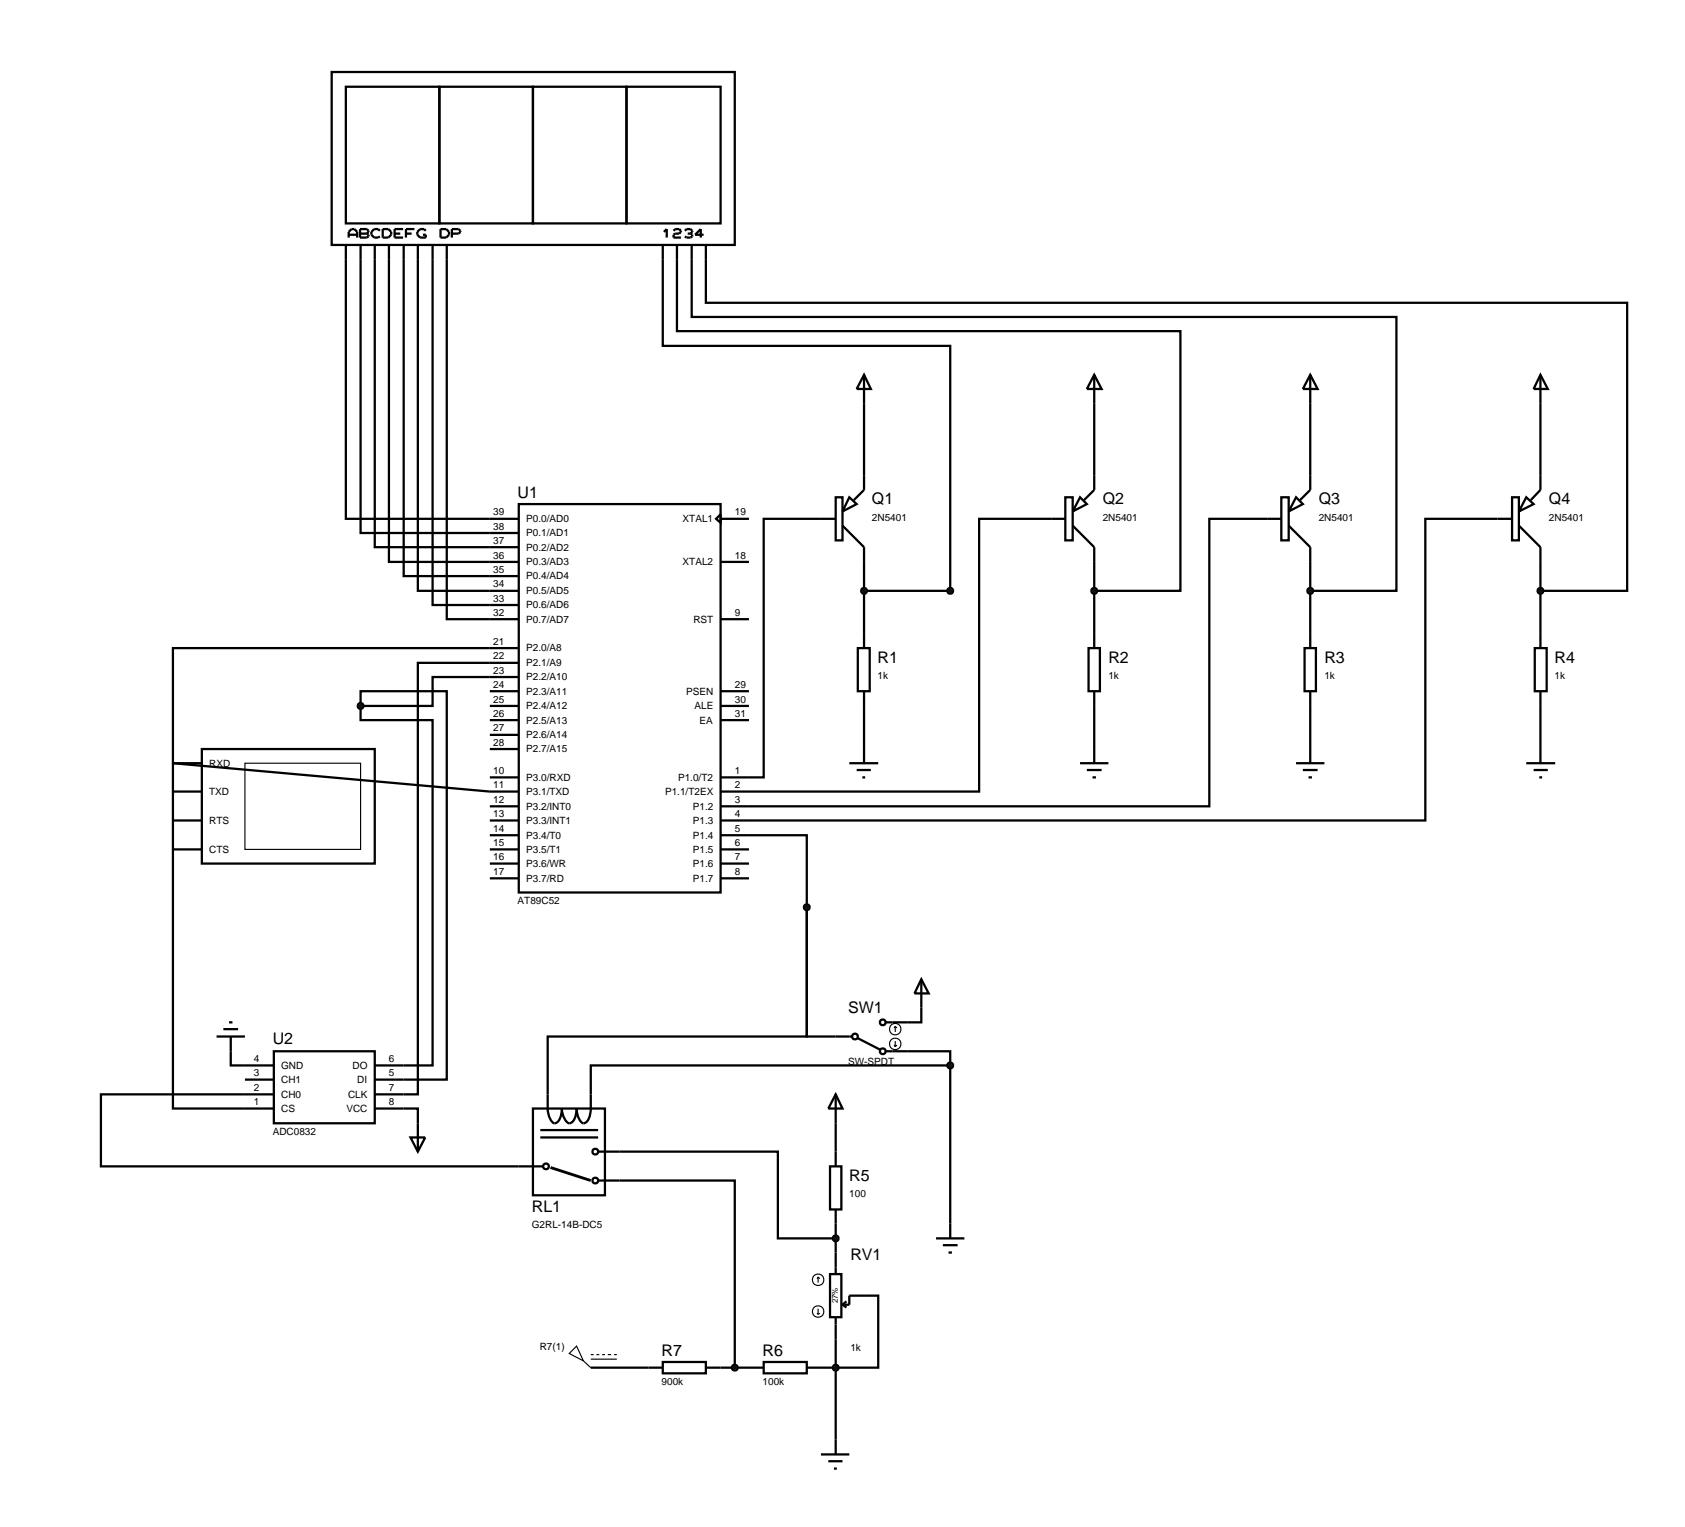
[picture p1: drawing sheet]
<svg xmlns="http://www.w3.org/2000/svg" width="297mm" height="269mm" viewBox="0 0 297 269" stroke-linecap="round" stroke-linejoin="round" font-family="sans-serif">
<g fill="none" stroke="#000" stroke-width=".4">
<path d="M58.5 12.7h71.1v30.5h-71.1zM61 15.3h16.5v24.1h-16.5zM77.5 15.3h16.5v24.1h-16.5zM94 15.3h16.5v24.1h-16.5zM110.5 15.3h16.6v24.1h-16.6zM61 43.2v48.3h30.5M61.5 41.9v-1l.5-.5h.5l.5 .5v1M61.5 41.4h1.5M63.5 40.4h1.2l.3 .3v.2l-.3 .3 .3 .2v.3l-.3 .2h-1.2zM63.5 41.2h1.2M63.6 43.2v50.8h27.9M66.1 43.2v53.3h25.4"/>
<path d="M67 40.7l-.3-.3h-.7l-.5 .5v.5l.5 .5h.7l.3-.2M67.5 40.4h1l.5 .5v.5l-.5 .5h-1zM68.6 43.2v55.9h22.9M69.6 41.2h1M71.1 40.4h-1.5v1.5h1.5M71.2 43.2v58.4h20.3M71.6 41.2h1M73.1 40.4h-1.5v1.5M73.7 43.2v61h17.8M75.1 40.7l-.3-.3h-.7l-.5 .5v.5l.5 .5h1v-.5h-.5M76.3 43.2v63.5h15.2M77.7 40.4h1l.5 .5v.5l-.5 .5h-1z"/>
<path d="M78.8 43.2v66h12.7M79.7 41.2h1.2l.3-.3v-.2l-.3-.3h-1.2v1.5M116.9 43.2v17.8h50.7v43.2h-15.2M117.1 40.9l.5-.5v1.5M118.8 40.7l.3-.3h.7l.3 .3v.2l-.3 .3h-.7l-.3 .2v.5h1.3M119.4 43.2v15.2h88.8v45.8h-15.2M120.8 40.7l.3-.3h.7l.3 .3v.2l-.3 .3M121.3 41.2h.5M121.8 41.2l.3 .2v.3l-.3 .2h-.7l-.3-.2M122 43.2v12.7h124.3v48.3h-15.2M124.1 41.4h-1.5l1-1v1.5M124.5 43.2v10.2h162.5v50.8h-15.3"/>
<path d="M152.4 71.1v12.7M193 71.1v12.7M231.1 71.1v12.7M271.7 71.1v12.7M91.5 88.9h35.6v68.5h-35.6zM127.1 90.7v1.5l-.8-.7zM127.1 99.1h5M127.1 91.5h5M144.8 91.5h-10.1v45.6h-7.6M152.4 99.1v12.7M185.4 91.5h-12.7v48.1h-45.6M193 99.1v12.7"/>
<path d="M223.5 91.5h-10.2v50.7h-86.2M231.1 99.1v12.7M264.1 91.5h-12.7v53.2h-124.3M271.7 99.1v12.7M91.5 114.3h-61v81.2h17.8M91.5 116.9h-17.8v76.1h-7.6M91.5 119.4h-15.2v5.1h-12.7M127.1 109.2h5M30.5 134.6l55.9 5h5.1M63.6 124.5v-2.6h15.2v68.5h-12.7M63.6 124.5v2.5h12.7v60.9h-10.2M86.4 124.5h5.1"/>
<path d="M86.4 127h5.1M86.4 121.9h5.1M86.4 137.1h5.1M86.4 132.1h5.1M86.4 129.6h5.1M127.1 124.5h5M127.1 127h5M127.1 121.9h5M152.4 124.5v7.6M193 124.5v7.6M231.1 124.5v7.6M271.7 124.5v7.6"/>
<path d="M86.4 142.2h5.1M86.4 144.7h5.1M86.4 147.3h5.1M86.4 149.8h5.1M86.4 152.3h5.1M86.4 154.9h5.1M127.1 147.3h15.2v12.7M127.1 149.8h5M127.1 152.3h5M127.1 154.9h5M142.3 160v22.8h5.1M142.3 160v22.8h-45.7v10.2"/>
<path d="M162.5 177.7v2.6h-2.5M40.7 185.4v2.5h7.6M43.2 190.4h5.1M48.3 185.4h17.8v12.7h-17.8zM48.3 193h-30.5v12.7h73.7M66.1 195.5h7.6v2.6M147.4 198.1v5M160 185.4h7.6v2.5M167.6 187.9h-63.4v5.1M167.6 187.9v27.9M109.3 203.1h27.9v15.3h10.2M109.3 208.2h20.3v33"/>
<path d="M147.4 215.8v5.1M147.4 236.2v17.7M152.4 228.5h2.5v12.7h-10.1M104.2 241.2h10.2M127.1 241.2h5"/>
</g>
<path d="M63.2 124.2l.4-.2-.5 .5zM63.6 124l.3 .1 .2 .4zM64.1 124.5l-.1 .3-.4 .2zM63.1 124.5l.5 .5-.4-.2z" fill="#004000" stroke="#000" stroke-width=".4"/>
<path d="M63.1 124.5l.5-.5 .5 .5-.5 .5z" fill="#004000"/>
<g fill="none" stroke="#000" stroke-width=".4">
<path d="M152.4 66.1l1.2 2.5h-2.5zM152.4 66.1v5M144.8 91.5h2.6M147.4 87.7h1.2v7.6h-1.2zM148.6 92.7l3.8 3.8v2.6M149.8 87.7l1.3 1.2-2.5 1.3zM152.4 83.8v2.6l-1.8 1.8M151.3 114.3h2.1v7.6h-2.1zM152.4 111.8v2.5M30.5 134.6h5.1M30.5 139.6h5.1M35.6 132.1h30.5v20.2h-30.5z"/>
<path d="M149.8 134.6h5.1M151.1 135.8h2.5M152.1 137.1h.5M152.4 121.9v2.6M152.4 132.1v2.5M30.5 144.7h5.1M30.5 149.8h5.1M73.7 198.1v5M72.4 200.6h2.6l-1.3 2.5z"/>
</g>
<path d="M43.2 134.6h20.4v15.2h-20.4z" fill="none" stroke="#000" stroke-width=".2"/>
<g fill="#004000" stroke="#000" stroke-width=".4">
<path d="M152 103.9l.4-.2-.5 .5zM152.4 103.7l.3 .1 .2 .4zM152.9 104.2l-.1 .3-.4 .2zM151.9 104.2l.5 .5-.3-.1z"/>
<path d="M167.2 103.9l.4-.2-.5 .5zM167.6 103.7l.3 .1 .2 .4zM168.1 104.2l-.1 .3-.4 .2zM167.1 104.2l.5 .5-.3-.1z"/>
</g>
<g fill="#004000">
<path d="M151.9 104.2l.5-.5 .5 .5-.5 .5z"/>
<path d="M167.1 104.2l.5-.5 .5 .5-.5 .5z"/>
</g>
<g fill="none" stroke="#000" stroke-width=".4">
<path d="M193 66.1l1.3 2.5h-2.6zM193 66.1v5M185.4 91.5h2.5M187.9 87.7h1.3v7.6h-1.3zM189.2 92.7l3.8 3.8v2.6M190.5 87.7l1.2 1.2-2.5 1.3zM193 83.8v2.6l-1.8 1.8M192 114.3h2v7.6h-2zM193 111.8v2.5M190.5 134.6h5M191.7 135.8h2.6M192.7 137.1h.6"/>
<path d="M193 121.9v2.6M193 132.1v2.5"/>
</g>
<path d="M192.6 103.9l.4-.2-.5 .5zM193 103.7l.4 .2 .1 .3zM193 104.7l.5-.5-.1 .3zM192.5 104.2l.5 .5-.3-.1z" fill="#004000" stroke="#000" stroke-width=".4"/>
<path d="M192.5 104.2l.5-.5 .5 .5-.5 .5z" fill="#004000"/>
<g fill="none" stroke="#000" stroke-width=".4">
<path d="M231.1 66.1l1.3 2.5h-2.6zM231.1 66.1v5M223.5 91.5h2.5M226 87.7h1.3v7.6h-1.3zM227.3 92.7l3.8 3.8v2.6M228.6 87.7l1.2 1.2-2.5 1.3zM231.1 83.8v2.6l-1.8 1.8M230.1 114.3h2v7.6h-2zM231.1 111.8v2.5M228.6 134.6h5M229.8 135.8h2.6M230.8 137.1h.6"/>
<path d="M231.1 121.9v2.6M231.1 132.1v2.5"/>
</g>
<path d="M230.7 103.9l.4-.2-.5 .5zM231.1 103.7l.4 .2 .1 .3zM231.1 104.7l.5-.5-.1 .3zM230.6 104.2l.5 .5-.3-.1z" fill="#004000" stroke="#000" stroke-width=".4"/>
<path d="M230.6 104.2l.5-.5 .5 .5-.5 .5z" fill="#004000"/>
<g fill="none" stroke="#000" stroke-width=".4">
<path d="M271.7 66.1l1.3 2.5h-2.5zM271.7 66.1v5M264.1 91.5h2.6M266.7 87.7h1.2v7.6h-1.2zM267.9 92.7l3.8 3.8v2.6M269.2 87.7l1.3 1.2-2.6 1.3zM271.7 83.8v2.6l-1.7 1.8M270.7 114.3h2.1v7.6h-2.1zM271.7 111.8v2.5M269.2 134.6h5.1M270.5 135.8h2.5M271.5 137.1h.5"/>
<path d="M271.7 121.9v2.6M271.7 132.1v2.5"/>
</g>
<path d="M271.3 103.9l.4-.2-.5 .5zM271.7 103.7l.3 .1 .2 .4zM271.7 104.7l.5-.5-.2 .4zM271.2 104.2l.5 .5-.4-.2z" fill="#004000" stroke="#000" stroke-width=".4"/>
<path d="M271.2 104.2l.5-.5 .5 .5-.5 .5z" fill="#004000"/>
<g fill="none" stroke="#000" stroke-width=".4">
<path d="M162.5 172.7l1.3 2.5h-2.5zM162.5 172.7v5M38.2 182.8h5M39.4 181.5h2.6M40.4 180.3h.6M40.7 182.8v2.6M94 195.5h12.7v15.3h-12.7zM95.3 199.3h10.2M96.6 193a7.6 7.6 0 0 0 .4 4.3l.5 .7a.9 .9 0 0 0 1.2-.7l.4-1.8a2.79 2.79 0 0 0 1.3 2.6 1.5 1.5 0 0 0 1.1-1.3l.2-1.3a2.77 2.77 0 0 0 1.2 2.6 1.5 1.5 0 0 0 1.1-1.3l.2-1.3v-2.5M147.4 182.8h2.9M151.3 183.1l3.9 2M156.2 180.3h3.8"/>
<path d="M156.2 185.4h3.8M91.5 205.7h4.3M95.3 200.6h10.2M105.5 203.1h3.8M105.5 208.2h3.8M165.1 218.4h5M166.3 219.6h2.6M167.6 215.8v2.6M167.3 220.9h.6"/>
<circle cx="150.8" cy="182.8" r=".51"/>
<circle cx="155.7" cy="180.3" r=".51"/>
<circle cx="155.7" cy="185.4" r=".51"/>
<circle cx="96.3" cy="205.7" r=".51"/>
<circle cx="105" cy="203.1" r=".51"/>
<circle cx="105" cy="208.2" r=".51"/>
</g>
<g fill="none" stroke="#000" stroke-width=".2">
<path d="M157.7 184.3l.2 .3M157.9 181v1M157.9 183.6v1M157.9 181l-.2 .3M157.9 181l.3 .3M158.2 184.3l-.3 .3"/>
<circle cx="157.9" cy="184.1" r="1.01"/>
<circle cx="157.9" cy="181.5" r="1.01"/>
</g>
<path d="M97.1 205.9l7.1 2.3" fill="none" stroke="#000" stroke-width=".5"/>
<path d="M167.2 187.6l.4-.2-.5 .5zM167.6 187.4l.4 .2 .1 .3zM168.1 187.9l-.2 .4-.3 .1zM167.1 187.9l.5 .5-.3-.1z" fill="#004000" stroke="#000" stroke-width=".4"/>
<path d="M167.1 187.9l.5-.5 .5 .5-.5 .5z" fill="#004000"/>
<g fill="none" stroke="#000" stroke-width=".4">
<path d="M147.4 193l1.2 2.5h-2.5zM147.4 193v5.1M146.4 205.7h2v7.6h-2zM147.4 203.1v2.6M147.4 213.3v2.5M146.4 224.7h2v7.6h-2zM147.4 220.9v3.8M147.4 232.3v3.9M148.6 230.1l.7 .5M149.3 229.5l-.7 .6M152.4 228.5h-2.6v1.6h-1.2M144.8 256.5h5"/>
<path d="M146.1 257.7h2.5M147.1 259h.5M147.4 253.9v2.6"/>
</g>
<g fill="none" stroke="#000" stroke-width=".2">
<path d="M144.1 231.6l.2 .2M144.3 225.2l-.2 .3M144.3 225.2l.3 .3M144.3 225.2v1M144.3 230.8v1M144.6 231.6l-.3 .2"/>
<circle cx="144.3" cy="231.3" r="1.01"/>
<circle cx="144.3" cy="225.7" r="1.01"/>
</g>
<g fill="#004000" stroke="#000" stroke-width=".4">
<path d="M147 240.9l.4-.2-.5 .5zM147.4 240.7l.3 .1 .2 .4zM147.9 241.2l-.1 .3-.4 .2zM146.9 241.2l.5 .5-.4-.2z"/>
<path d="M147 218.1l.4-.2-.5 .5zM147.4 217.9l.4 .2 .1 .3zM147.9 218.4l-.2 .4-.3 .1zM146.9 218.4l.5 .5-.3-.1z"/>
</g>
<g fill="#004000">
<path d="M146.9 241.2l.5-.5 .5 .5-.5 .5z"/>
<path d="M146.9 218.4l.5-.5 .5 .5-.5 .5z"/>
</g>
<path d="M114.4 241.2h2.5M116.9 240.2h7.6v2h-7.6zM124.5 241.2h2.6M132.1 241.2h2.6M134.7 240.2h7.6v2h-7.6zM142.3 241.2h2.5" fill="none" stroke="#000" stroke-width=".4"/>
<path d="M101.7 237.4l1.2 2.6-2.5-1.3zM104.2 238.9h.5M104.2 239.7h4.6M105.2 238.9h.5M106.2 238.9h.5M107.2 238.9h.6M108.3 238.9h.5M102.9 240l1.3 1.2" fill="none" stroke="#000" stroke-width=".2"/>
<g fill="#004000" stroke="#000" stroke-width=".4">
<path d="M129.3 240.8l.3-.1-.5 .5zM129.6 240.7l.3 .1 .2 .4zM130.1 241.2l-.1 .3-.4 .2zM129.1 241.2l.5 .5-.4-.2z"/>
<path d="M142 159.6l.3-.1-.5 .5zM142.3 159.5l.3 .1 .2 .4zM142.8 160l-.1 .3-.4 .2zM141.8 160l.5 .5-.4-.2z"/>
</g>
<g fill="#004000">
<path d="M129.6 240.7l.5 .5-.5 .5-.5-.5z"/>
<path d="M141.8 160l.5-.5 .5 .5-.5 .5z"/>
</g>
<g font-size="2.8">
<text x="91.3" y="87.8">U1</text>
<text x="153.8" y="89">Q1</text>
<text x="194.5" y="89">Q2</text>
<text x="232.6" y="89">Q3</text>
<text x="273.2" y="89">Q4</text>
<text x="154.8" y="116.9">R1</text>
<text x="195.5" y="116.9">R2</text>
<text x="233.6" y="116.9">R3</text>
<text x="274.2" y="116.9">R4</text>
<text x="149.6" y="178.7">SW1</text>
<text x="48.1" y="184.2">U2</text>
<text x="149.8" y="208.3">R5</text>
<text x="93.8" y="213.8">RL1</text>
<text x="150" y="222.3">RV1</text>
<text x="116.7" y="239.1">R7</text>
<text x="134.5" y="239.1">R6</text>
</g>
<g font-size="1.8">
<text x="87" y="90.9">39</text>
<text x="87" y="93.4">38</text>
<text x="87" y="95.9">37</text>
<text x="92.8" y="92.1">P0.0/AD0</text>
<text x="92.8" y="94.6">P0.1/AD1</text>
<text x="120.4" y="92.1">XTAL1</text>
<text x="129.6" y="90.9">19</text>
<text x="153.8" y="91.8">2N5401</text>
<text x="194.5" y="91.8">2N5401</text>
<text x="232.6" y="91.8">2N5401</text>
<text x="273.2" y="91.8">2N5401</text>
<text x="87" y="98.5">36</text>
<text x="87" y="101">35</text>
<text x="92.8" y="97.1">P0.2/AD2</text>
<text x="92.8" y="99.7">P0.3/AD3</text>
<text x="120.4" y="99.7">XTAL2</text>
<text x="129.6" y="98.5">18</text>
<text x="87" y="103.6">34</text>
<text x="87" y="106.1">33</text>
<text x="92.8" y="102.2">P0.4/AD4</text>
<text x="92.8" y="104.8">P0.5/AD5</text>
<text x="92.8" y="107.3">P0.6/AD6</text>
<text x="87" y="108.6">32</text>
<text x="87" y="113.7">21</text>
<text x="92.8" y="109.8">P0.7/AD7</text>
<text x="122.3" y="109.8">RST</text>
<text x="129.6" y="108.6">9</text>
<text x="87" y="116.3">22</text>
<text x="87" y="118.8">23</text>
<text x="92.8" y="114.9">P2.0/A8</text>
<text x="92.8" y="117.5">P2.1/A9</text>
<text x="92.8" y="120">P2.2/A10</text>
<text x="154.8" y="119.7">1k</text>
<text x="195.5" y="119.7">1k</text>
<text x="233.6" y="119.7">1k</text>
<text x="274.2" y="119.7">1k</text>
<text x="87" y="121.3">24</text>
<text x="87" y="123.9">25</text>
<text x="92.8" y="122.5">P2.3/A11</text>
<text x="92.8" y="125.1">P2.4/A12</text>
<text x="121" y="122.5">PSEN</text>
<text x="122.5" y="125.1">ALE</text>
<text x="129.6" y="123.9">30</text>
<text x="129.6" y="121.3">29</text>
<text x="87" y="131.5">28</text>
<text x="87" y="126.4">26</text>
<text x="87" y="129">27</text>
<text x="92.8" y="127.6">P2.5/A13</text>
<text x="92.8" y="130.2">P2.6/A14</text>
<text x="123.4" y="127.6">EA</text>
<text x="129.6" y="126.4">31</text>
<text x="36.9" y="135.2">RXD</text>
<text x="87" y="136.5">10</text>
<text x="92.8" y="137.7">P3.0/RXD</text>
<text x="92.8" y="132.7">P2.7/A15</text>
<text x="119.6" y="137.7">P1.0/T2</text>
<text x="129.6" y="136.5">1</text>
<text x="36.9" y="140.2">TXD</text>
<text x="87" y="139">11</text>
<text x="87" y="141.6">12</text>
<text x="92.8" y="140.2">P3.1/TXD</text>
<text x="92.8" y="142.8">P3.2/INT0</text>
<text x="117.3" y="140.2">P1.1/T2EX</text>
<text x="122.2" y="142.8">P1.2</text>
<text x="129.6" y="139">2</text>
<text x="129.6" y="141.6">3</text>
<text x="36.9" y="145.3">RTS</text>
<text x="87" y="144.1">13</text>
<text x="87" y="146.7">14</text>
<text x="87" y="149.2">15</text>
<text x="92.8" y="145.3">P3.3/INT1</text>
<text x="92.8" y="147.9">P3.4/T0</text>
<text x="122.2" y="145.3">P1.3</text>
<text x="122.2" y="147.9">P1.4</text>
<text x="129.6" y="144.1">4</text>
<text x="129.6" y="146.7">5</text>
<text x="129.6" y="149.2">6</text>
<text x="36.9" y="150.4">CTS</text>
<text x="87" y="154.3">17</text>
<text x="87" y="151.7">16</text>
<text x="92.8" y="155.5">P3.7/RD</text>
<text x="92.8" y="152.9">P3.6/WR</text>
<text x="92.8" y="150.4">P3.5/T1</text>
<text x="122.2" y="150.4">P1.5</text>
<text x="122.2" y="152.9">P1.6</text>
<text x="122.2" y="155.5">P1.7</text>
<text x="129.6" y="151.7">7</text>
<text x="129.6" y="154.3">8</text>
<text x="91.3" y="159.4">AT89C52</text>
<text x="44.8" y="189.8">3</text>
<text x="44.8" y="187.3">4</text>
<text x="49.6" y="191">CH1</text>
<text x="49.6" y="188.5">GND</text>
<text x="62.2" y="188.5">DO</text>
<text x="63" y="191">DI</text>
<text x="68.6" y="189.8">5</text>
<text x="68.6" y="187.3">6</text>
<text x="149.6" y="187.9">SW-SPDT</text>
<text x="44.8" y="194.9">1</text>
<text x="44.8" y="192.4">2</text>
<text x="49.6" y="196.1">CS</text>
<text x="49.6" y="193.6">CH0</text>
<text x="61.1" y="196.1">VCC</text>
<text x="61.4" y="193.6">CLK</text>
<text x="68.6" y="194.9">8</text>
<text x="68.6" y="192.4">7</text>
<text x="48.1" y="200.1">ADC0832</text>
<text x="149.8" y="211.1">100</text>
<text x="93.8" y="216.6">G2RL-14B-DC5</text>
<text x="95.2" y="238">R7(1)</text>
<text x="150" y="238.2">1k</text>
<text x="116.7" y="244.2">900k</text>
<text x="134.5" y="244.2">100k</text>
</g>
<text font-size="1.4" x="147.8" y="229.9" transform="rotate(-90 147.8 229.9)">27%</text>
</svg>
